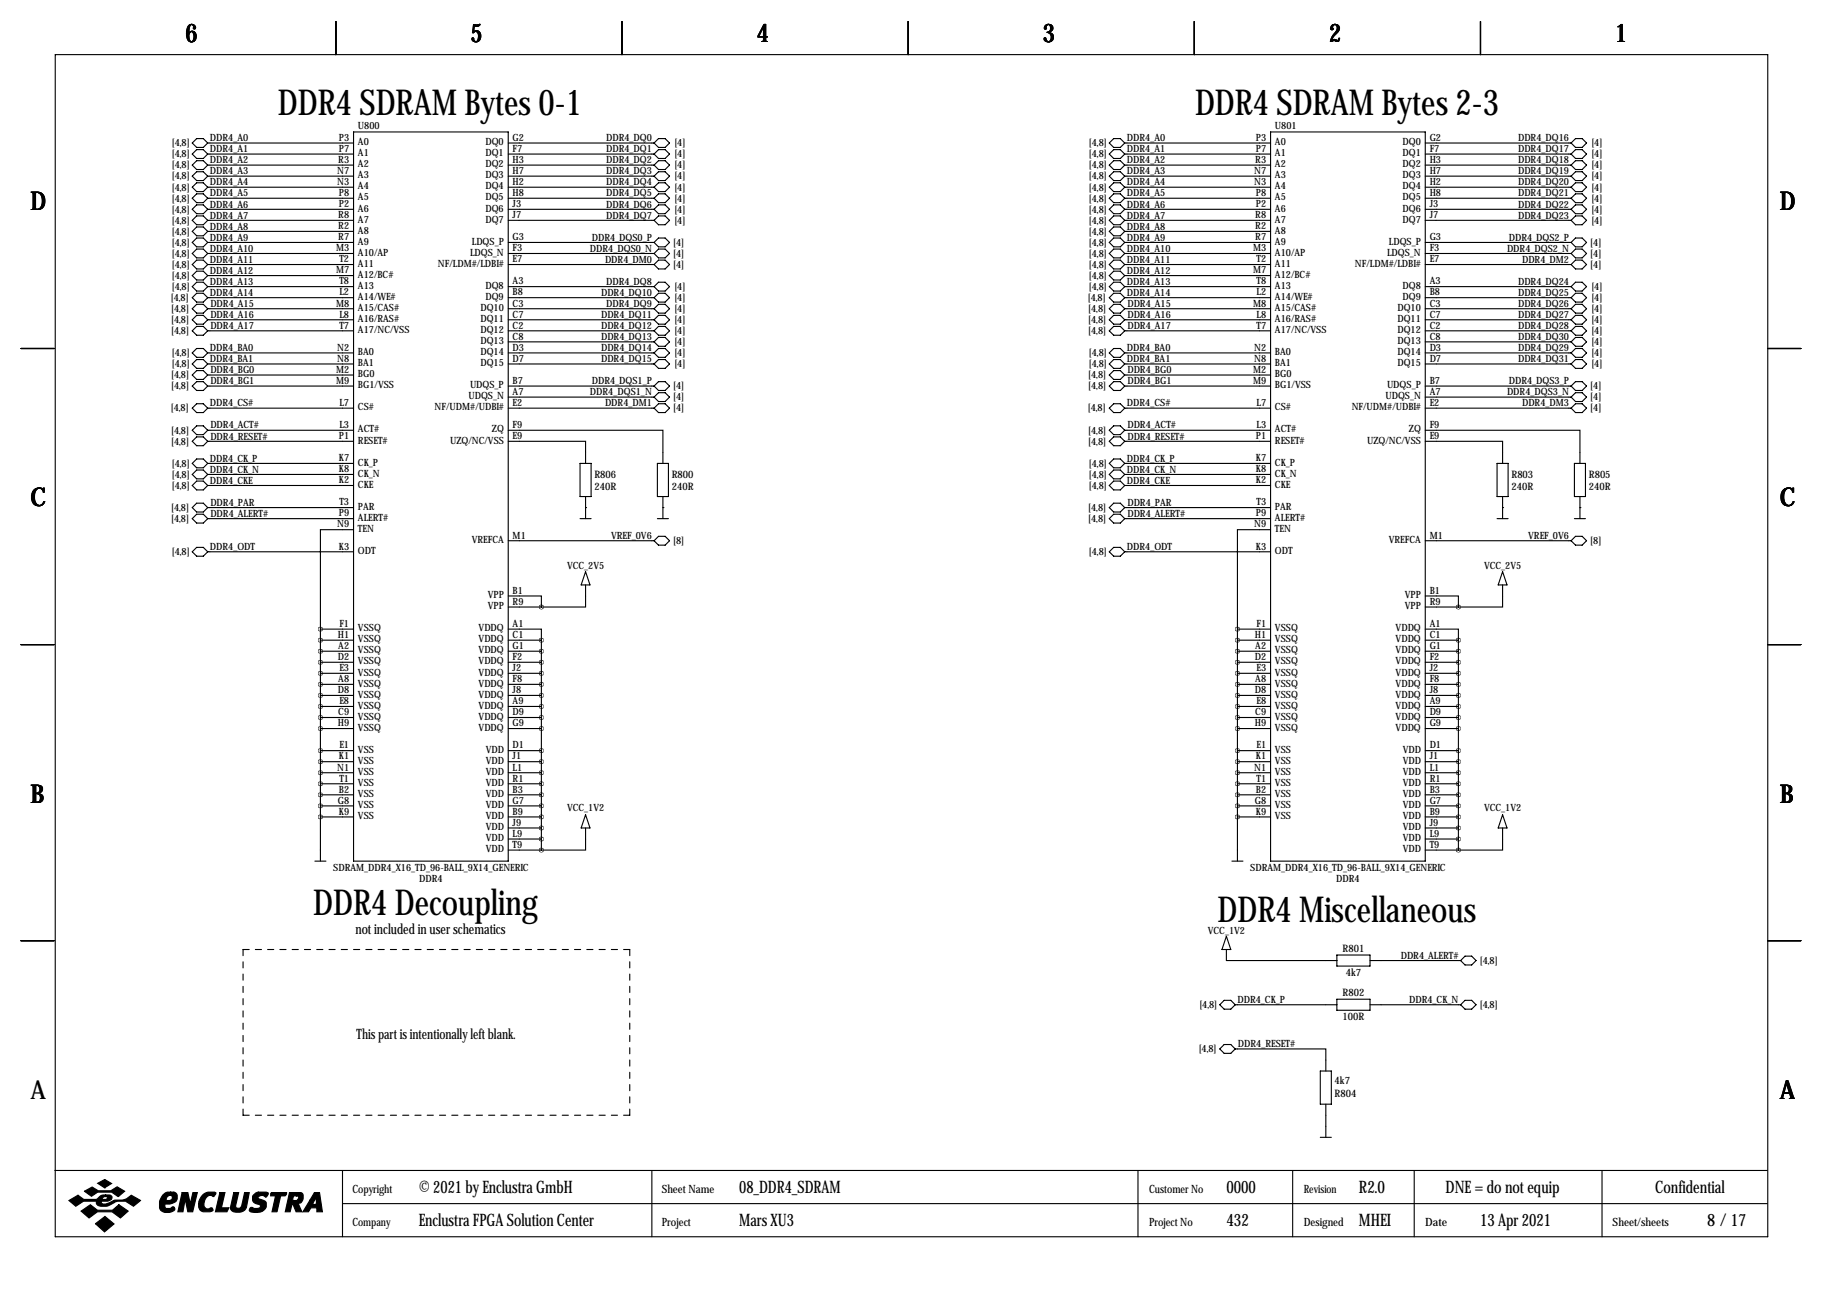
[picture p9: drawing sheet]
<svg xmlns="http://www.w3.org/2000/svg" width="419mm" height="297mm" viewBox="0 0 419 297" stroke-linecap="round" stroke-linejoin="round" font-family="sans-serif">
<g fill="none" stroke="#000" stroke-width=".25">
<path d="M12.7 12.6h393.7v271.7h-393.7zM77.2 4.9v7.7M143 4.9v7.7M208.8 4.9v7.7M274.6 4.9v7.7M340.4 4.9v7.7M44.2 32.9l1-1h1.5l1.1 1-1.1 1h-1.5zM44.2 35.4l1-1h1.5l1.1 1-1.1 1h-1.5zM44.2 38l1-1.1h1.5l1.1 1.1-1.1 1h-1.5zM47.8 32.9h33.5M47.8 35.4h33.5M47.8 38h33.5"/>
<path d="M81.3 30.3h35.5v167.7h-35.5zM116.8 32.9h33.6M116.8 35.4h33.6M116.8 38h33.6M150.4 32.9l1-1h1.5l1 1-1 1h-1.5zM150.4 35.4l1-1h1.5l1 1-1 1h-1.5zM150.4 38l1-1.1h1.5l1 1.1-1 1h-1.5zM255 32.9l1-1h1.6l1 1-1 1h-1.6zM255 35.4l1-1h1.6l1 1-1 1h-1.6zM255 38l1-1.1h1.6l1 1.1-1 1h-1.6zM258.6 32.9h33.5M258.6 35.4h33.5"/>
<path d="M258.6 38h33.5M292.1 30.3h35.6v167.7h-35.6zM327.7 32.9h33.5M327.7 35.4h33.5M327.7 38h33.5M362.2 31.9h1.5l1 1-1 1h-1.5l-1-1zM362.2 34.4h1.5l1 1-1 1h-1.5l-1-1zM362.2 36.9h1.5l1 1.1-1 1h-1.5l-1-1zM362.2 39.5h1.5l1 1-1 1h-1.5l-1-1zM44.2 40.5l1-1h1.5l1.1 1-1.1 1h-1.5zM44.2 43l1-1h1.5l1.1 1-1.1 1.1h-1.5zM44.2 45.6l1-1h1.5l1.1 1-1.1 1h-1.5z"/>
<path d="M44.2 48.1l1-1h1.5l1.1 1-1.1 1h-1.5zM44.2 50.7l1-1.1h1.5l1.1 1.1-1.1 1h-1.5zM44.2 53.2l1-1h1.5l1.1 1-1.1 1h-1.5zM44.2 55.7l1-1h1.5l1.1 1-1.1 1.1h-1.5zM44.2 58.3l1-1h1.5l1.1 1-1.1 1h-1.5zM47.8 40.5h33.5M47.8 43h33.5M47.8 45.6h33.5M47.8 48.1h33.5M47.8 50.7h33.5M47.8 53.2h33.5M47.8 55.7h33.5"/>
<path d="M47.8 58.3h33.5M116.8 40.5h33.6M116.8 43h33.6M116.8 45.6h33.6M116.8 48.1h33.6M116.8 50.7h33.6M116.8 55.7h33.6M116.8 58.3h33.6M150.4 40.5l1-1h1.5l1 1-1 1h-1.5zM150.4 43l1-1h1.5l1 1-1 1.1h-1.5zM150.4 45.6l1-1h1.5l1 1-1 1h-1.5zM150.4 48.1l1-1h1.5l1 1-1 1h-1.5z"/>
<path d="M150.4 50.7l1-1.1h1.5l1 1.1-1 1h-1.5zM150.4 55.7l1-1h1.5l1 1-1 1.1h-1.5zM150.4 58.3l1-1h1.5l1 1-1 1h-1.5zM255 40.5l1-1h1.6l1 1-1 1h-1.6zM255 43l1-1h1.6l1 1-1 1.1h-1.6zM255 45.6l1-1h1.6l1 1-1 1h-1.6zM255 48.1l1-1h1.6l1 1-1 1h-1.6zM255 50.7l1-1.1h1.6l1 1.1-1 1h-1.6zM255 53.2l1-1h1.6l1 1-1 1h-1.6zM255 55.7l1-1h1.6l1 1-1 1.1h-1.6zM255 58.3l1-1h1.6l1 1-1 1h-1.6zM258.6 40.5h33.5"/>
<path d="M258.6 43h33.5M258.6 45.6h33.5M258.6 48.1h33.5M258.6 50.7h33.5M258.6 53.2h33.5M258.6 55.7h33.5M258.6 58.3h33.5M327.7 40.5h33.5M327.7 43h33.5M327.7 45.6h33.5M327.7 48.1h33.5M327.7 50.7h33.5"/>
<path d="M327.7 55.7h33.5M327.7 58.3h33.5M362.2 42h1.5l1 1-1 1.1h-1.5l-1-1.1zM362.2 44.6h1.5l1 1-1 1h-1.5l-1-1zM362.2 47.1h1.5l1 1-1 1h-1.5l-1-1zM362.2 49.6h1.5l1 1.1-1 1h-1.5l-1-1zM362.2 54.7h1.5l1 1-1 1.1h-1.5l-1-1.1zM362.2 57.3h1.5l1 1-1 1h-1.5l-1-1zM362.2 59.8h1.5l1 1-1 1h-1.5l-1-1zM44.2 60.8l1-1h1.5l1.1 1-1.1 1h-1.5zM44.2 63.4l1-1.1h1.5l1.1 1.1-1.1 1h-1.5zM44.2 65.9l1-1h1.5l1.1 1-1.1 1h-1.5z"/>
<path d="M44.2 71l1-1h1.5l1.1 1-1.1 1h-1.5zM44.2 73.5l1-1h1.5l1.1 1-1.1 1h-1.5zM44.2 76.1l1-1.1h1.5l1.1 1.1-1.1 1h-1.5zM45.2 67.4h1.5l1.1 1-1.1 1.1h-1.5l-1-1.1zM47.8 60.8h33.5M47.8 63.4h33.5M47.8 65.9h33.5M47.8 68.4h33.5M47.8 71h33.5M47.8 73.5h33.5M47.8 76.1h33.5M116.8 60.8h33.6"/>
<path d="M116.8 65.9h33.6M116.8 68.4h33.6M116.8 71h33.6M116.8 73.5h33.6M116.8 76.1h33.6M116.8 78.6h33.6M150.4 60.8l1-1h1.5l1 1-1 1h-1.5zM150.4 65.9l1-1h1.5l1 1-1 1h-1.5zM150.4 71l1-1h1.5l1 1-1 1h-1.5zM151.4 67.4h1.5l1 1-1 1.1h-1.5l-1-1.1zM151.4 77.6h1.5l1 1-1 1h-1.5l-1-1zM151.4 72.5h1.5l1 1-1 1h-1.5l-1-1z"/>
<path d="M151.4 75h1.5l1 1.1-1 1h-1.5l-1-1zM255 60.8l1-1h1.6l1 1-1 1h-1.6zM255 63.4l1-1.1h1.6l1 1.1-1 1h-1.6zM255 65.9l1-1h1.6l1 1-1 1h-1.6zM255 68.4l1-1h1.6l1 1-1 1.1h-1.6zM255 71l1-1h1.6l1 1-1 1h-1.6zM255 73.5l1-1h1.6l1 1-1 1h-1.6zM255 76.1l1-1.1h1.6l1 1.1-1 1h-1.6zM258.6 60.8h33.5M258.6 63.4h33.5M258.6 65.9h33.5M258.6 68.4h33.5"/>
<path d="M258.6 71h33.5M258.6 73.5h33.5M258.6 76.1h33.5M327.7 60.8h33.5M327.7 65.9h33.5M327.7 68.4h33.5M327.7 71h33.5M327.7 73.5h33.5M327.7 76.1h33.5M327.7 78.6h33.5M362.2 64.9h1.5l1 1-1 1h-1.5l-1-1zM362.2 67.4h1.5l1 1-1 1.1h-1.5l-1-1.1z"/>
<path d="M362.2 70h1.5l1 1-1 1h-1.5l-1-1zM362.2 77.6h1.5l1 1-1 1h-1.5l-1-1zM362.2 72.5h1.5l1 1-1 1h-1.5l-1-1zM362.2 75h1.5l1 1.1-1 1h-1.5l-1-1zM4.8 80.1h7.6M44.2 81.1l1-1h1.5l1.1 1-1.1 1.1h-1.5zM44.2 83.7l1-1h1.5l1.1 1-1.1 1h-1.5zM44.2 93.8l1-1h1.5l1.1 1-1.1 1.1h-1.5zM44.2 86.2l1-1h1.5l1.1 1-1.1 1h-1.5zM44.2 98.9l1-1h1.5l1.1 1-1.1 1h-1.5zM44.2 88.8l1-1.1h1.5l1.1 1.1-1.1 1h-1.5zM47.8 81.1h33.5"/>
<path d="M47.8 83.7h33.5M47.8 86.2h33.5M47.8 88.8h33.5M47.8 93.8h33.5M47.8 98.9h33.5M116.8 98.9h35.6v7.6M116.8 81.1h33.6M116.8 83.7h33.6M116.8 88.8h33.6M116.8 93.8h33.6M116.8 91.3h33.6M150.4 81.1l1-1h1.5l1 1-1 1.1h-1.5z"/>
<path d="M150.4 83.7l1-1h1.5l1 1-1 1h-1.5zM150.4 93.8l1-1h1.5l1 1-1 1.1h-1.5zM151.4 87.7h1.5l1 1.1-1 1h-1.5l-1-1zM151.4 90.3h1.5l1 1-1 1h-1.5l-1-1zM255 81.1l1-1h1.6l1 1-1 1.1h-1.6zM255 83.7l1-1h1.6l1 1-1 1h-1.6zM255 93.8l1-1h1.6l1 1-1 1.1h-1.6zM255 86.2l1-1h1.6l1 1-1 1h-1.6zM255 98.9l1-1h1.6l1 1-1 1h-1.6zM255 88.8l1-1.1h1.6l1 1.1-1 1h-1.6zM258.6 81.1h33.5M258.6 83.7h33.5"/>
<path d="M258.6 86.2h33.5M258.6 88.8h33.5M258.6 93.8h33.5M258.6 98.9h33.5M327.7 98.9h35.5v7.6M327.7 81.1h33.5M327.7 83.7h33.5M327.7 88.8h33.5M327.7 93.8h33.5M327.7 91.3h33.5M362.2 80.1h1.5l1 1-1 1.1h-1.5l-1-1.1zM362.2 82.7h1.5l1 1-1 1h-1.5l-1-1z"/>
<path d="M362.2 92.8h1.5l1 1-1 1.1h-1.5l-1-1.1zM362.2 87.7h1.5l1 1.1-1 1h-1.5l-1-1zM362.2 90.3h1.5l1 1-1 1h-1.5l-1-1zM406.4 80.1h7.6M44.2 106.5l1-1h1.5l1.1 1-1.1 1.1h-1.5zM44.2 109.1l1-1h1.5l1.1 1-1.1 1h-1.5zM44.2 111.6l1-1h1.5l1.1 1-1.1 1h-1.5zM44.2 101.5l1-1.1h1.5l1.1 1.1-1.1 1h-1.5zM44.2 116.7l1-1h1.5l1.1 1-1.1 1h-1.5zM44.2 119.2l1-1h1.5l1.1 1-1.1 1.1h-1.5zM47.8 101.5h33.5M47.8 106.5h33.5"/>
<path d="M47.8 109.1h33.5M47.8 111.6h33.5M47.8 116.7h33.5M47.8 119.2h33.5M116.8 101.5h17.8v5M133.3 106.5h2.6v7.7h-2.6zM133.3 119.2h2.6M134.6 116.7h.1M134.6 114.2v5M151.1 106.5h2.6v7.7h-2.6zM151.1 119.2h2.6M152.4 116.7h.1"/>
<path d="M152.4 114.2v5M255 106.5l1-1h1.6l1 1-1 1.1h-1.6zM255 109.1l1-1h1.6l1 1-1 1h-1.6zM255 111.6l1-1h1.6l1 1-1 1h-1.6zM255 101.5l1-1.1h1.6l1 1.1-1 1h-1.6zM255 116.7l1-1h1.6l1 1-1 1h-1.6zM255 119.2l1-1h1.6l1 1-1 1.1h-1.6zM258.6 101.5h33.5M258.6 106.5h33.5M258.6 109.1h33.5M258.6 111.6h33.5M258.6 116.7h33.5"/>
<path d="M258.6 119.2h33.5M327.7 101.5h17.7v5M344.2 106.5h2.5v7.7h-2.5zM344.2 119.2h2.5M345.4 116.7h.1M345.4 114.2v5M361.9 106.5h2.6v7.7h-2.6zM361.9 119.2h2.6M363.2 116.7h.1M363.2 114.2v5M44.2 126.9l1-1.1h1.5l1.1 1.1-1.1 1h-1.5zM47.8 126.9h33.5"/>
<path d="M81.3 121.8h-7.6v22.8M116.8 137h7.7v2.6M116.8 124.3h33.6M116.8 139.6h7.7M134.6 134.5v5.1h-10.1M134.6 131.4l1 3.1h-2zM151.4 123.3h1.5l1 1-1 1h-1.5l-1-1zM255 126.9l1-1.1h1.6l1 1.1-1 1h-1.6zM258.6 126.9h33.5M292.1 121.8h-7.6v22.8M327.7 137h7.6v2.6M327.7 124.3h33.5"/>
<path d="M327.7 139.6h7.6M345.4 134.5v5.1h-10.1M345.4 131.4l1.1 3.1h-2.1zM362.2 123.3h1.5l1 1-1 1h-1.5l-1-1zM4.8 148.2h7.6M73.7 144.6h7.6M73.7 147.2h7.6M73.7 149.7h7.6M73.7 152.3h7.6M73.7 154.8h7.6M73.7 157.3h7.6M73.7 159.9h7.6"/>
<path d="M73.7 144.6v53.4M116.8 144.6h7.7v2.6M116.8 147.2h7.7M116.8 149.7h7.7M116.8 152.3h7.7M116.8 154.8h7.7M116.8 157.3h7.7M116.8 159.9h7.7M124.5 147.2v48.2M284.5 144.6h7.6M284.5 147.2h7.6M284.5 149.7h7.6"/>
<path d="M284.5 152.3h7.6M284.5 154.8h7.6M284.5 157.3h7.6M284.5 159.9h7.6M284.5 144.6v53.4M327.7 144.6h7.6v2.6M327.7 147.2h7.6M327.7 149.7h7.6M327.7 152.3h7.6M327.7 154.8h7.6M327.7 157.3h7.6M327.7 159.9h7.6"/>
<path d="M335.3 147.2v48.2M406.4 148.2h7.6M73.7 162.4h7.6M73.7 165h7.6M73.7 167.5h7.6M73.7 172.6h7.6M73.7 175.1h7.6M73.7 177.7h7.6M116.8 162.4h7.7M116.8 165h7.7M116.8 167.5h7.7M116.8 172.6h7.7"/>
<path d="M116.8 175.1h7.7M116.8 177.7h7.7M284.5 162.4h7.6M284.5 165h7.6M284.5 167.5h7.6M284.5 172.6h7.6M284.5 175.1h7.6M284.5 177.7h7.6M327.7 162.4h7.6M327.7 165h7.6M327.7 167.5h7.6M327.7 172.6h7.6"/>
<path d="M327.7 175.1h7.6M327.7 177.7h7.6M72.4 198h2.5M73.7 180.2h7.6M73.7 182.7h7.6M73.7 185.3h7.6M73.7 187.8h7.6M116.8 180.2h7.7M116.8 182.7h7.7M116.8 185.3h7.7M116.8 187.8h7.7M116.8 190.4h7.7"/>
<path d="M116.8 192.9h7.7M116.8 195.4h7.7M134.6 190.4v5h-10.1M134.6 187.3l1 3.1h-2zM283.2 198h2.6M284.5 180.2h7.6M284.5 182.7h7.6M284.5 185.3h7.6M284.5 187.8h7.6M327.7 180.2h7.6M327.7 182.7h7.6M327.7 185.3h7.6"/>
<path d="M327.7 187.8h7.6M327.7 190.4h7.6M327.7 192.9h7.6M327.7 195.4h7.6M345.4 190.4v5h-10.1M345.4 187.3l1.1 3.1h-2.1zM4.8 216.3h7.6M281.9 218.3v2.5h25.4M281.9 215.3l1.1 3h-2.1zM307.3 219.6h7.7v2.5h-7.7zM336.8 219.8h1.5l1 1-1 1.1h-1.5l-1-1.1zM406.4 216.3h7.6"/>
<path d="M280.4 231l1-1h1.6l1 1-1 1h-1.6zM284 231h23.3M307.3 229.7h7.7v2.6h-7.7zM315 220.8h20.8M315 231h20.8M336.8 230h1.5l1 1-1 1h-1.5l-1-1zM280.4 241.2l1-1.1h1.6l1 1.1-1 1h-1.6zM284 241.2h20.8v5M303.5 246.2h2.6v7.7h-2.6zM304.8 253.9v7.6M12.6 269.1h393.7M78.7 269.1v15.2"/>
<path d="M78.7 276.7h327.6M149.9 269.1v15.2M261.6 269.1v15.2M297.2 269.1v15.2M303.5 261.5h2.6M325.1 269.1v15.2M368.3 269.1v15.2"/>
</g>
<g fill="#000" stroke="#000" stroke-width=".25">
<path d="M15.8 276l2.1-1.2 1.4 1h2.8l.3-.2a1.77 1.77 0 0 1 1.9-.9v.4l-.6 .2-.2 .5h.9l.3-.6-.4-.1v-.4h.9a.59 .59 0 0 1 .6 .7l-.2 .4-.8 .4h-1.4l-.1 .1 .1 .4a3.2 3.2 0 0 0 2.7-.7l.3-.1a4 4 0 0 0 3.8-1.1l2.1 1.2-1.6 1.3a4 4 0 0 0-5.5-.2 2.66 2.66 0 0 1-2.9-.2l-.1-.7h-3l-1.8 1.1zM19.4 273.9l1.8-1 1.4 .9h2.9l1.4-.9 1.8 1-1.5 1.2-1.5-1h-3.2l-1.5 .9zM22.5 272l1.6-.8 1.6 .9-1.6 1zM18.6 278.4l2.2-1.4 1.6 1.2h3.5l1.4-1.2 2.2 1.4-1.8 1.6-1.9-1.4h-3.4l-1.9 1.4zM37.4 274.7a1.75 1.75 0 0 1 1.8-.6v.7a.82 .82 0 0 0-.8 1.2h.6a.6 .6 0 0 0 .6-.5 .6 .6 0 0 0-.4-.7v-.7h.8l.5 .3a1.61 1.61 0 0 1 0 1.7 1.61 1.61 0 0 1-1.5 .7h-1v.9l.2 .1h.9l.7-.4 .4 .4a1.06 1.06 0 0 1-1.3 1 1.82 1.82 0 0 1-2.2-1.1 3.5 3.5 0 0 1 .7-3zM41.9 274.2h1.3l.5 2.6 .6-2.6h1.1l-1.1 4.4h-1.1l-.6-2.9-.5 2.9h-1.2zM46.7 274.6a2.78 2.78 0 0 1 2.9-.4l-.4 .9a1.32 1.32 0 0 0-2.1 .8l-.2 .8a.98 .98 0 0 0 1.1 1.2 .55 .55 0 0 1 .6-.2 .55 .55 0 0 1 .4 .6l-.7 .3-1.8-.1a1.79 1.79 0 0 1-.8-2.3zM50.5 274.2h1.2l-.8 3.5h1.7l-.4 .9h-2.7zM53.7 274.2h1.2l-.7 3.1a.73 .73 0 0 0 .7 .5 .73 .73 0 0 0 .7-.6l.6-3h1.1l-.7 3.4a2.28 2.28 0 0 1-3.6 .4v-.4zM58.3 274.7l.8-.6h2.1l.5 .2v.2l-.6 .7a.96 .96 0 0 0-1-.4 .96 .96 0 0 0-.8 .6l1.7 .8a1.71 1.71 0 0 1-.1 1.8 1.71 1.71 0 0 1-1.7 .8l-1.4-.2a.51 .51 0 0 1-.4-.7 .51 .51 0 0 1 .8-.2l1 .1a.52 .52 0 0 0 .6-.2 .52 .52 0 0 0-.2-.7 1.39 1.39 0 0 1-1.4-.6 1.39 1.39 0 0 1 .1-1.6zM62.2 274.4l.2-.2h3.5l-.1 .4-.3 .3h-1l-.8 3.7h-1.2l.8-3.7h-1.1zM66.5 274.2h1.7v.7h-.7l-.2 1.1h.9l.3-.3a.44 .44 0 0 0 .1-.5 .44 .44 0 0 0-.4-.3v-.7h1l.3 .2 .2 .3v.9a1.03 1.03 0 0 1-1.2 1l.9 2h-1.3l-.8-1.8h-.1l-.5 1.8h-1.1z"/>
<path d="M72.3 274.2h1.2l.6 4.4h-1.3v-.9h-1.3l-.6 .9h-1.3l1.7-2.7h1l-.4 .8 .2 .2h.4l.2-.2v-1.5l-.4 .7h-1zM21.9 281.3l2.2-1.6 2.1 1.7-2.2 1.8z"/>
</g>
<path d="M55.9 218.3v38.1M144.8 218.3h-88.9M55.9 256.4h88.9M144.8 256.4v-38.1" fill="none" stroke="#000" stroke-width=".25" stroke-dasharray="1.4 1.4"/>
<path d="M73.6 182.7a.05 .05 0 0 0 .1 0 .05 .05 0 0 0-.1 0zM73.6 175.1a.05 .05 0 0 0 .1 0 .05 .05 0 0 0-.1 0zM73.6 172.6a.05 .05 0 0 0 .1 0 .05 .05 0 0 0-.1 0zM73.6 165a.05 .05 0 0 0 .1 0 .05 .05 0 0 0-.1 0zM124.4 147.2a.05 .05 0 0 0 .1 0 .05 .05 0 0 0-.1 0zM124.4 149.7a.05 .05 0 0 0 .1 0 .05 .05 0 0 0-.1 0zM124.4 152.3a.05 .05 0 0 0 .1 0 .05 .05 0 0 0-.1 0zM124.4 167.5a.05 .05 0 0 0 .1 0 .05 .05 0 0 0-.1 0zM124.4 172.6a.05 .05 0 0 0 .1 0 .05 .05 0 0 0-.1 0zM124.4 175.1a.05 .05 0 0 0 .1 0 .05 .05 0 0 0-.1 0zM124.4 177.7a.05 .05 0 0 0 .1 0 .05 .05 0 0 0-.1 0zM73.6 180.2a.05 .05 0 0 0 .1 0 .05 .05 0 0 0-.1 0zM73.6 177.7a.05 .05 0 0 0 .1 0 .05 .05 0 0 0-.1 0zM73.6 167.5a.05 .05 0 0 0 .1 0 .05 .05 0 0 0-.1 0zM124.4 165a.05 .05 0 0 0 .1 0 .05 .05 0 0 0-.1 0zM124.4 162.4a.05 .05 0 0 0 .1 0 .05 .05 0 0 0-.1 0zM124.4 154.8a.05 .05 0 0 0 .1 0 .05 .05 0 0 0-.1 0zM124.4 157.3a.05 .05 0 0 0 .1 0 .05 .05 0 0 0-.1 0zM73.6 162.4a.05 .05 0 0 0 .1 0 .05 .05 0 0 0-.1 0zM73.6 152.3a.05 .05 0 0 0 .1 0 .05 .05 0 0 0-.1 0zM73.6 149.7a.05 .05 0 0 0 .1 0 .05 .05 0 0 0-.1 0zM73.6 147.2a.05 .05 0 0 0 .1 0 .05 .05 0 0 0-.1 0zM73.6 144.6a.05 .05 0 0 0 .1 0 .05 .05 0 0 0-.1 0zM73.6 185.3a.05 .05 0 0 0 .1 0 .05 .05 0 0 0-.1 0zM73.6 187.8a.05 .05 0 0 0 .1 0 .05 .05 0 0 0-.1 0zM124.4 180.2a.05 .05 0 0 0 .1 0 .05 .05 0 0 0-.1 0zM124.4 182.7a.05 .05 0 0 0 .1 0 .05 .05 0 0 0-.1 0zM124.4 185.3a.05 .05 0 0 0 .1 0 .05 .05 0 0 0-.1 0zM124.4 187.8a.05 .05 0 0 0 .1 0 .05 .05 0 0 0-.1 0zM124.4 190.4a.05 .05 0 0 0 .1 0 .05 .05 0 0 0-.1 0zM124.4 192.9a.05 .05 0 0 0 .1 0 .05 .05 0 0 0-.1 0zM124.4 195.4a.05 .05 0 0 0 .1 0 .05 .05 0 0 0-.1 0zM73.6 154.8a.05 .05 0 0 0 .1 0 .05 .05 0 0 0-.1 0zM73.6 157.3a.05 .05 0 0 0 .1 0 .05 .05 0 0 0-.1 0zM73.6 159.9a.05 .05 0 0 0 .1 0 .05 .05 0 0 0-.1 0zM124.4 159.9a.05 .05 0 0 0 .1 0 .05 .05 0 0 0-.1 0zM335.2 147.2a.05 .05 0 0 0 .1 0 .05 .05 0 0 0-.1 0zM335.2 149.7a.05 .05 0 0 0 .1 0 .05 .05 0 0 0-.1 0zM335.2 152.3a.05 .05 0 0 0 .1 0 .05 .05 0 0 0-.1 0zM335.2 167.5a.05 .05 0 0 0 .1 0 .05 .05 0 0 0-.1 0zM335.2 172.6a.05 .05 0 0 0 .1 0 .05 .05 0 0 0-.1 0zM335.2 175.1a.05 .05 0 0 0 .1 0 .05 .05 0 0 0-.1 0zM335.2 177.7a.05 .05 0 0 0 .1 0 .05 .05 0 0 0-.1 0zM335.2 165a.05 .05 0 0 0 .1 0 .05 .05 0 0 0-.1 0zM335.2 162.4a.05 .05 0 0 0 .1 0 .05 .05 0 0 0-.1 0zM335.2 154.8a.05 .05 0 0 0 .1 0 .05 .05 0 0 0-.1 0zM335.2 157.3a.05 .05 0 0 0 .1 0 .05 .05 0 0 0-.1 0zM335.2 180.2a.05 .05 0 0 0 .1 0 .05 .05 0 0 0-.1 0zM335.2 182.7a.05 .05 0 0 0 .1 0 .05 .05 0 0 0-.1 0zM335.2 185.3a.05 .05 0 0 0 .1 0 .05 .05 0 0 0-.1 0zM335.2 187.8a.05 .05 0 0 0 .1 0 .05 .05 0 0 0-.1 0zM335.2 190.4a.05 .05 0 0 0 .1 0 .05 .05 0 0 0-.1 0zM335.2 192.9a.05 .05 0 0 0 .1 0 .05 .05 0 0 0-.1 0zM335.2 195.4a.05 .05 0 0 0 .1 0 .05 .05 0 0 0-.1 0zM335.2 159.9a.05 .05 0 0 0 .1 0 .05 .05 0 0 0-.1 0zM284.4 182.7a.05 .05 0 0 0 .1 0 .05 .05 0 0 0-.1 0zM284.4 175.1a.05 .05 0 0 0 .1 0 .05 .05 0 0 0-.1 0zM284.4 172.6a.05 .05 0 0 0 .1 0 .05 .05 0 0 0-.1 0zM284.4 165a.05 .05 0 0 0 .1 0 .05 .05 0 0 0-.1 0zM284.4 180.2a.05 .05 0 0 0 .1 0 .05 .05 0 0 0-.1 0zM284.4 177.7a.05 .05 0 0 0 .1 0 .05 .05 0 0 0-.1 0zM284.4 167.5a.05 .05 0 0 0 .1 0 .05 .05 0 0 0-.1 0zM284.4 162.4a.05 .05 0 0 0 .1 0 .05 .05 0 0 0-.1 0zM284.4 152.3a.05 .05 0 0 0 .1 0 .05 .05 0 0 0-.1 0zM284.4 149.7a.05 .05 0 0 0 .1 0 .05 .05 0 0 0-.1 0zM284.4 147.2a.05 .05 0 0 0 .1 0 .05 .05 0 0 0-.1 0zM284.4 144.6a.05 .05 0 0 0 .1 0 .05 .05 0 0 0-.1 0zM284.4 185.3a.05 .05 0 0 0 .1 0 .05 .05 0 0 0-.1 0zM284.4 187.8a.05 .05 0 0 0 .1 0 .05 .05 0 0 0-.1 0zM284.4 154.8a.05 .05 0 0 0 .1 0 .05 .05 0 0 0-.1 0zM284.4 157.3a.05 .05 0 0 0 .1 0 .05 .05 0 0 0-.1 0zM284.4 159.9a.05 .05 0 0 0 .1 0 .05 .05 0 0 0-.1 0zM124.4 139.6a.05 .05 0 0 0 .1 0 .05 .05 0 0 0-.1 0zM335.2 139.6a.05 .05 0 0 0 .1 0 .05 .05 0 0 0-.1 0z" fill="#000" stroke="#000" stroke-width="1"/>
<g font-size="8.2">
<text x="63.9" y="26.5">DDR4 SDRAM Bytes 0-1</text>
<text x="274.7" y="26.5">DDR4 SDRAM Bytes 2-3</text>
<text x="72" y="210.4">DDR4 Decoupling</text>
<text x="279.9" y="211.9">DDR4 Miscellaneous</text>
</g>
<g font-size="5.9">
<text x="42.7" y="9.8">6</text>
<text x="108.2" y="9.8">5</text>
<text x="174" y="9.8">4</text>
<text x="239.8" y="9.8">3</text>
<text x="305.6" y="9.8">2</text>
<text x="371.3" y="9.8">1</text>
<text x="7" y="48.4">D</text>
<text x="409.2" y="48.4">D</text>
<text x="7" y="116.4">C</text>
<text x="409.2" y="116.4">C</text>
<text x="7" y="184.5">B</text>
<text x="409.2" y="184.5">B</text>
<text x="7" y="252.6">A</text>
<text x="409.2" y="252.6">A</text>
</g>
<g font-size="4">
<text x="96.3" y="274.2">© 2021 by Enclustra GmbH</text>
<text x="169.9" y="274.2">08_DDR4_SDRAM</text>
<text x="281.9" y="274.2">0000</text>
<text x="312.4" y="274.2">R2.0</text>
<text x="332.3" y="274.2">DNE = do not equip</text>
<text x="380.5" y="274.2">Confidential</text>
<text x="96.3" y="281.8">Enclustra FPGA Solution Center</text>
<text x="169.9" y="281.8">Mars XU3</text>
<text x="281.9" y="281.8">432</text>
<text x="312.4" y="281.8">MHEI</text>
<text x="340.3" y="281.8">13 Apr 2021</text>
<text x="392.5" y="281.8">8/17</text>
</g>
<g font-size="3.3">
<text x="81.7" y="214.7">not included in user schematics</text>
<text x="82" y="238.9">This part is intentionally left blank.</text>
</g>
<g font-size="2.6">
<text x="81" y="274.2">Copyright</text>
<text x="152.1" y="274.2">Sheet Name</text>
<text x="264.2" y="274.2">Customer No</text>
<text x="299.7" y="274.2">Revision</text>
<text x="81" y="281.8">Company</text>
<text x="152.1" y="281.8">Project</text>
<text x="264.2" y="281.8">Project No</text>
<text x="299.7" y="281.8">Designed</text>
<text x="327.7" y="281.8">Date</text>
<text x="370.7" y="281.8">Sheet/sheets</text>
</g>
<g font-size="2.4">
<text x="136.7" y="109.8">R806</text>
<text x="136.7" y="112.7">240R</text>
<text x="154.4" y="109.8">R800</text>
<text x="154.4" y="112.7">240R</text>
<text x="347.5" y="109.8">R803</text>
<text x="347.5" y="112.7">240R</text>
<text x="365.3" y="109.8">R805</text>
<text x="365.3" y="112.7">240R</text>
<text x="308.7" y="218.8">R801</text>
<text x="309.4" y="224.5">4k7</text>
<text x="308.7" y="229">R802</text>
<text x="308.7" y="234.6">100R</text>
<text x="306.8" y="249.3">4k7</text>
<text x="306.8" y="252.1">R804</text>
</g>
<g font-size="2.3">
<text x="82.3" y="29.6">U800</text>
<text x="293.1" y="29.6">U801</text>
<text x="39.5" y="33.6">[4,8]</text>
<text x="48.3" y="32.5">DDR4_A0</text>
<text x="48.3" y="35">DDR4_A1</text>
<text x="77.9" y="32.4">P3</text>
<text x="77.9" y="34.9">P7</text>
<text x="82.3" y="33.4">A0</text>
<text x="82.3" y="35.9">A1</text>
<text x="111.6" y="33.4">DQ0</text>
<text x="111.6" y="35.9">DQ1</text>
<text x="117.9" y="32.4">G2</text>
<text x="117.9" y="34.9">F7</text>
<text x="139.3" y="32.5">DDR4_DQ0</text>
<text x="139.3" y="35">DDR4_DQ1</text>
<text x="155" y="33.6">[4]</text>
<text x="250.3" y="33.6">[4,8]</text>
<text x="259.1" y="32.5">DDR4_A0</text>
<text x="259.1" y="35">DDR4_A1</text>
<text x="288.7" y="32.4">P3</text>
<text x="288.7" y="34.9">P7</text>
<text x="293.1" y="33.4">A0</text>
<text x="293.1" y="35.9">A1</text>
<text x="322.4" y="33.4">DQ0</text>
<text x="322.4" y="35.9">DQ1</text>
<text x="328.7" y="32.4">G2</text>
<text x="328.7" y="34.9">F7</text>
<text x="349" y="35">DDR4_DQ17</text>
<text x="349" y="32.5">DDR4_DQ16</text>
<text x="365.9" y="33.6">[4]</text>
<text x="39.5" y="36.2">[4,8]</text>
<text x="39.5" y="38.7">[4,8]</text>
<text x="39.5" y="41.3">[4,8]</text>
<text x="48.3" y="37.6">DDR4_A2</text>
<text x="48.3" y="40.1">DDR4_A3</text>
<text x="77.5" y="40">N7</text>
<text x="77.8" y="37.5">R3</text>
<text x="82.3" y="38.5">A2</text>
<text x="82.3" y="41">A3</text>
<text x="111.6" y="38.5">DQ2</text>
<text x="111.6" y="41">DQ3</text>
<text x="117.9" y="37.5">H3</text>
<text x="117.9" y="40">H7</text>
<text x="139.3" y="37.6">DDR4_DQ2</text>
<text x="139.3" y="40.1">DDR4_DQ3</text>
<text x="155" y="38.7">[4]</text>
<text x="155" y="41.3">[4]</text>
<text x="155" y="36.2">[4]</text>
<text x="250.3" y="36.2">[4,8]</text>
<text x="250.3" y="38.7">[4,8]</text>
<text x="250.3" y="41.3">[4,8]</text>
<text x="259.1" y="37.6">DDR4_A2</text>
<text x="259.1" y="40.1">DDR4_A3</text>
<text x="288.3" y="40">N7</text>
<text x="288.6" y="37.5">R3</text>
<text x="293.1" y="38.5">A2</text>
<text x="293.1" y="41">A3</text>
<text x="322.4" y="38.5">DQ2</text>
<text x="322.4" y="41">DQ3</text>
<text x="328.7" y="37.5">H3</text>
<text x="328.7" y="40">H7</text>
<text x="349" y="37.6">DDR4_DQ18</text>
<text x="349" y="40.1">DDR4_DQ19</text>
<text x="365.9" y="36.2">[4]</text>
<text x="365.9" y="38.7">[4]</text>
<text x="365.9" y="41.3">[4]</text>
<text x="39.5" y="43.8">[4,8]</text>
<text x="39.5" y="46.3">[4,8]</text>
<text x="48.3" y="42.6">DDR4_A4</text>
<text x="48.3" y="45.2">DDR4_A5</text>
<text x="48.3" y="47.7">DDR4_A6</text>
<text x="77.5" y="42.5">N3</text>
<text x="77.9" y="45.1">P8</text>
<text x="77.9" y="47.6">P2</text>
<text x="82.3" y="43.6">A4</text>
<text x="82.3" y="46.1">A5</text>
<text x="111.6" y="43.6">DQ4</text>
<text x="111.6" y="46.1">DQ5</text>
<text x="117.9" y="42.5">H2</text>
<text x="117.9" y="45.1">H8</text>
<text x="117.9" y="47.6">J3</text>
<text x="139.3" y="42.6">DDR4_DQ4</text>
<text x="139.3" y="45.2">DDR4_DQ5</text>
<text x="139.3" y="47.7">DDR4_DQ6</text>
<text x="155" y="43.8">[4]</text>
<text x="155" y="46.3">[4]</text>
<text x="250.3" y="43.8">[4,8]</text>
<text x="250.3" y="46.3">[4,8]</text>
<text x="259.1" y="42.6">DDR4_A4</text>
<text x="259.1" y="45.2">DDR4_A5</text>
<text x="259.1" y="47.7">DDR4_A6</text>
<text x="288.3" y="42.5">N3</text>
<text x="288.7" y="45.1">P8</text>
<text x="288.7" y="47.6">P2</text>
<text x="293.1" y="43.6">A4</text>
<text x="293.1" y="46.1">A5</text>
<text x="322.4" y="43.6">DQ4</text>
<text x="322.4" y="46.1">DQ5</text>
<text x="328.7" y="42.5">H2</text>
<text x="328.7" y="45.1">H8</text>
<text x="328.7" y="47.6">J3</text>
<text x="349" y="42.6">DDR4_DQ20</text>
<text x="349" y="45.2">DDR4_DQ21</text>
<text x="349" y="47.7">DDR4_DQ22</text>
<text x="365.9" y="43.8">[4]</text>
<text x="365.9" y="46.3">[4]</text>
<text x="39.5" y="48.9">[4,8]</text>
<text x="39.5" y="51.4">[4,8]</text>
<text x="39.5" y="54">[4,8]</text>
<text x="48.3" y="50.3">DDR4_A7</text>
<text x="48.3" y="52.8">DDR4_A8</text>
<text x="77.8" y="50.2">R8</text>
<text x="77.8" y="52.7">R2</text>
<text x="82.3" y="48.6">A6</text>
<text x="82.3" y="51.2">A7</text>
<text x="82.3" y="53.7">A8</text>
<text x="111.6" y="48.6">DQ6</text>
<text x="111.6" y="51.2">DQ7</text>
<text x="117.9" y="50.2">J7</text>
<text x="139.3" y="50.3">DDR4_DQ7</text>
<text x="155" y="51.4">[4]</text>
<text x="155" y="48.9">[4]</text>
<text x="250.3" y="48.9">[4,8]</text>
<text x="250.3" y="51.4">[4,8]</text>
<text x="250.3" y="54">[4,8]</text>
<text x="259.1" y="50.3">DDR4_A7</text>
<text x="259.1" y="52.8">DDR4_A8</text>
<text x="288.6" y="50.2">R8</text>
<text x="288.6" y="52.7">R2</text>
<text x="293.1" y="48.6">A6</text>
<text x="293.1" y="51.2">A7</text>
<text x="293.1" y="53.7">A8</text>
<text x="322.4" y="48.6">DQ6</text>
<text x="322.4" y="51.2">DQ7</text>
<text x="328.7" y="50.2">J7</text>
<text x="349" y="50.3">DDR4_DQ23</text>
<text x="365.9" y="48.9">[4]</text>
<text x="365.9" y="51.4">[4]</text>
<text x="39.5" y="56.5">[4,8]</text>
<text x="39.5" y="59">[4,8]</text>
<text x="48.3" y="55.3">DDR4_A9</text>
<text x="48.3" y="57.9">DDR4_A10</text>
<text x="77.3" y="57.8">M3</text>
<text x="77.8" y="55.2">R7</text>
<text x="82.3" y="56.3">A9</text>
<text x="82.3" y="58.8">A10/AP</text>
<text x="108.1" y="58.8">LDQS_N</text>
<text x="108.5" y="56.3">LDQS_P</text>
<text x="117.9" y="55.2">G3</text>
<text x="117.9" y="57.8">F3</text>
<text x="135.6" y="57.9">DDR4_DQS0_N</text>
<text x="136" y="55.3">DDR4_DQS0_P</text>
<text x="154.8" y="56.5">[4]</text>
<text x="154.8" y="59">[4]</text>
<text x="250.3" y="56.5">[4,8]</text>
<text x="250.3" y="59">[4,8]</text>
<text x="259.1" y="55.3">DDR4_A9</text>
<text x="259.1" y="57.9">DDR4_A10</text>
<text x="288.1" y="57.8">M3</text>
<text x="288.6" y="55.2">R7</text>
<text x="293.1" y="56.3">A9</text>
<text x="293.1" y="58.8">A10/AP</text>
<text x="318.9" y="58.8">LDQS_N</text>
<text x="319.3" y="56.3">LDQS_P</text>
<text x="328.7" y="55.2">G3</text>
<text x="328.7" y="57.8">F3</text>
<text x="346.5" y="57.9">DDR4_DQS2_N</text>
<text x="346.9" y="55.3">DDR4_DQS2_P</text>
<text x="365.6" y="56.5">[4]</text>
<text x="365.6" y="59">[4]</text>
<text x="39.5" y="61.6">[4,8]</text>
<text x="39.5" y="64.1">[4,8]</text>
<text x="48.3" y="60.4">DDR4_A11</text>
<text x="48.3" y="63">DDR4_A12</text>
<text x="48.3" y="65.5">DDR4_A13</text>
<text x="77.3" y="62.9">M7</text>
<text x="78" y="60.3">T2</text>
<text x="78" y="65.4">T8</text>
<text x="82.3" y="61.3">A11</text>
<text x="82.3" y="63.9">A12/BC#</text>
<text x="100.7" y="61.3">NF/LDM#/LDBI#</text>
<text x="117.9" y="60.3">E7</text>
<text x="117.9" y="65.4">A3</text>
<text x="139.1" y="60.4">DDR4_DM0</text>
<text x="139.3" y="65.5">DDR4_DQ8</text>
<text x="154.8" y="61.6">[4]</text>
<text x="250.3" y="61.6">[4,8]</text>
<text x="250.3" y="64.1">[4,8]</text>
<text x="259.1" y="60.4">DDR4_A11</text>
<text x="259.1" y="63">DDR4_A12</text>
<text x="259.1" y="65.5">DDR4_A13</text>
<text x="288.1" y="62.9">M7</text>
<text x="288.8" y="60.3">T2</text>
<text x="288.8" y="65.4">T8</text>
<text x="293.1" y="61.3">A11</text>
<text x="293.1" y="63.9">A12/BC#</text>
<text x="311.5" y="61.3">NF/LDM#/LDBI#</text>
<text x="328.7" y="60.3">E7</text>
<text x="328.7" y="65.4">A3</text>
<text x="349" y="65.5">DDR4_DQ24</text>
<text x="349.9" y="60.4">DDR4_DM2</text>
<text x="365.6" y="61.6">[4]</text>
<text x="39.3" y="69.2">[4,8]</text>
<text x="39.4" y="71.7">[4,8]</text>
<text x="39.5" y="66.7">[4,8]</text>
<text x="48.3" y="68">DDR4_A14</text>
<text x="48.4" y="70.6">DDR4_A15</text>
<text x="77.3" y="70.5">M8</text>
<text x="78" y="67.9">L2</text>
<text x="82.3" y="66.4">A13</text>
<text x="82.3" y="69">A14/WE#</text>
<text x="82.3" y="71.5">A15/CAS#</text>
<text x="110.4" y="71.5">DQ10</text>
<text x="111.6" y="66.4">DQ8</text>
<text x="111.6" y="69">DQ9</text>
<text x="117.9" y="67.9">B8</text>
<text x="117.9" y="70.5">C3</text>
<text x="138.2" y="68">DDR4_DQ10</text>
<text x="139.3" y="70.6">DDR4_DQ9</text>
<text x="155" y="71.7">[4]</text>
<text x="155" y="69.2">[4]</text>
<text x="155" y="66.7">[4]</text>
<text x="250.1" y="69.2">[4,8]</text>
<text x="250.2" y="71.7">[4,8]</text>
<text x="250.3" y="66.7">[4,8]</text>
<text x="259.1" y="68">DDR4_A14</text>
<text x="259.2" y="70.6">DDR4_A15</text>
<text x="288.1" y="70.5">M8</text>
<text x="288.8" y="67.9">L2</text>
<text x="293.1" y="66.4">A13</text>
<text x="293.1" y="69">A14/WE#</text>
<text x="293.1" y="71.5">A15/CAS#</text>
<text x="321.3" y="71.5">DQ10</text>
<text x="322.4" y="66.4">DQ8</text>
<text x="322.4" y="69">DQ9</text>
<text x="328.7" y="67.9">B8</text>
<text x="328.7" y="70.5">C3</text>
<text x="349" y="68">DDR4_DQ25</text>
<text x="349" y="70.6">DDR4_DQ26</text>
<text x="365.9" y="69.2">[4]</text>
<text x="365.9" y="66.7">[4]</text>
<text x="365.9" y="71.7">[4]</text>
<text x="39.4" y="74.3">[4,8]</text>
<text x="39.4" y="76.8">[4,8]</text>
<text x="48.4" y="73.1">DDR4_A16</text>
<text x="48.4" y="75.7">DDR4_A17</text>
<text x="78" y="73">L8</text>
<text x="78" y="75.6">T7</text>
<text x="82.3" y="74">A16/RAS#</text>
<text x="82.3" y="76.6">A17/NC/VSS</text>
<text x="110.4" y="74">DQ11</text>
<text x="110.4" y="76.6">DQ12</text>
<text x="117.9" y="73">C7</text>
<text x="117.9" y="75.6">C2</text>
<text x="138.2" y="73.1">DDR4_DQ11</text>
<text x="138.2" y="75.7">DDR4_DQ12</text>
<text x="155" y="74.3">[4]</text>
<text x="155" y="76.8">[4]</text>
<text x="250.2" y="74.3">[4,8]</text>
<text x="250.2" y="76.8">[4,8]</text>
<text x="259.2" y="73.1">DDR4_A16</text>
<text x="259.2" y="75.7">DDR4_A17</text>
<text x="288.8" y="73">L8</text>
<text x="288.8" y="75.6">T7</text>
<text x="293.1" y="74">A16/RAS#</text>
<text x="293.1" y="76.6">A17/NC/VSS</text>
<text x="321.3" y="74">DQ11</text>
<text x="321.3" y="76.6">DQ12</text>
<text x="328.7" y="73">C7</text>
<text x="328.7" y="75.6">C2</text>
<text x="349" y="75.7">DDR4_DQ28</text>
<text x="349" y="73.1">DDR4_DQ27</text>
<text x="365.9" y="76.8">[4]</text>
<text x="365.9" y="74.3">[4]</text>
<text x="39.5" y="81.9">[4,8]</text>
<text x="48.3" y="80.7">DDR4_BA0</text>
<text x="48.3" y="83.3">DDR4_BA1</text>
<text x="77.5" y="80.6">N2</text>
<text x="77.5" y="83.2">N8</text>
<text x="82.3" y="81.7">BA0</text>
<text x="110.4" y="79.1">DQ13</text>
<text x="110.4" y="81.7">DQ14</text>
<text x="117.9" y="78.1">C8</text>
<text x="117.9" y="80.6">D3</text>
<text x="117.9" y="83.2">D7</text>
<text x="138.2" y="78.2">DDR4_DQ13</text>
<text x="138.2" y="83.3">DDR4_DQ15</text>
<text x="138.2" y="80.7">DDR4_DQ14</text>
<text x="155" y="79.4">[4]</text>
<text x="155" y="81.9">[4]</text>
<text x="250.3" y="81.9">[4,8]</text>
<text x="259.1" y="80.7">DDR4_BA0</text>
<text x="259.1" y="83.3">DDR4_BA1</text>
<text x="288.3" y="80.6">N2</text>
<text x="288.3" y="83.2">N8</text>
<text x="293.1" y="81.7">BA0</text>
<text x="321.3" y="79.1">DQ13</text>
<text x="321.3" y="81.7">DQ14</text>
<text x="328.7" y="78.1">C8</text>
<text x="328.7" y="80.6">D3</text>
<text x="328.7" y="83.2">D7</text>
<text x="349" y="78.2">DDR4_DQ30</text>
<text x="349" y="83.3">DDR4_DQ31</text>
<text x="349" y="80.7">DDR4_DQ29</text>
<text x="365.9" y="79.4">[4]</text>
<text x="365.9" y="81.9">[4]</text>
<text x="39.4" y="87">[4,8]</text>
<text x="39.4" y="89.5">[4,8]</text>
<text x="39.5" y="84.4">[4,8]</text>
<text x="48.4" y="85.8">DDR4_BG0</text>
<text x="48.4" y="88.4">DDR4_BG1</text>
<text x="77.3" y="85.7">M2</text>
<text x="77.3" y="88.3">M9</text>
<text x="82.3" y="84.2">BA1</text>
<text x="82.3" y="86.7">BG0</text>
<text x="82.3" y="89.3">BG1/VSS</text>
<text x="108.1" y="89.3">UDQS_P</text>
<text x="110.4" y="84.2">DQ15</text>
<text x="117.9" y="88.3">B7</text>
<text x="136" y="88.4">DDR4_DQS1_P</text>
<text x="154.8" y="89.5">[4]</text>
<text x="155" y="84.4">[4]</text>
<text x="250.2" y="87">[4,8]</text>
<text x="250.2" y="89.5">[4,8]</text>
<text x="250.3" y="84.4">[4,8]</text>
<text x="259.2" y="85.8">DDR4_BG0</text>
<text x="259.2" y="88.4">DDR4_BG1</text>
<text x="288.1" y="85.7">M2</text>
<text x="288.1" y="88.3">M9</text>
<text x="293.1" y="84.2">BA1</text>
<text x="293.1" y="86.7">BG0</text>
<text x="293.1" y="89.3">BG1/VSS</text>
<text x="318.9" y="89.3">UDQS_P</text>
<text x="321.3" y="84.2">DQ15</text>
<text x="328.7" y="88.3">B7</text>
<text x="346.9" y="88.4">DDR4_DQS3_P</text>
<text x="365.6" y="89.5">[4]</text>
<text x="365.9" y="84.4">[4]</text>
<text x="39.3" y="94.6">[4,8]</text>
<text x="48.3" y="93.4">DDR4_CS#</text>
<text x="78" y="93.3">L7</text>
<text x="82.3" y="94.4">CS#</text>
<text x="99.9" y="94.4">NF/UDM#/UDBI#</text>
<text x="107.7" y="91.8">UDQS_N</text>
<text x="117.9" y="90.8">A7</text>
<text x="117.9" y="93.3">E2</text>
<text x="135.6" y="90.9">DDR4_DQS1_N</text>
<text x="139.1" y="93.4">DDR4_DM1</text>
<text x="154.8" y="92.1">[4]</text>
<text x="154.8" y="94.6">[4]</text>
<text x="250.1" y="94.6">[4,8]</text>
<text x="259.1" y="93.4">DDR4_CS#</text>
<text x="288.8" y="93.3">L7</text>
<text x="293.1" y="94.4">CS#</text>
<text x="310.7" y="94.4">NF/UDM#/UDBI#</text>
<text x="318.5" y="91.8">UDQS_N</text>
<text x="328.7" y="90.8">A7</text>
<text x="328.7" y="93.3">E2</text>
<text x="346.5" y="90.9">DDR4_DQS3_N</text>
<text x="349.9" y="93.4">DDR4_DM3</text>
<text x="365.6" y="92.1">[4]</text>
<text x="365.6" y="94.6">[4]</text>
<text x="39.4" y="99.7">[4,8]</text>
<text x="48.4" y="98.5">DDR4_ACT#</text>
<text x="48.4" y="101.1">DDR4_RESET#</text>
<text x="77.9" y="101">P1</text>
<text x="78" y="98.4">L3</text>
<text x="82.3" y="99.4">ACT#</text>
<text x="82.3" y="102">RESET#</text>
<text x="103.5" y="102">UZQ/NC/VSS</text>
<text x="113.1" y="99.4">ZQ</text>
<text x="117.9" y="98.4">F9</text>
<text x="117.9" y="101">E9</text>
<text x="250.2" y="99.7">[4,8]</text>
<text x="259.2" y="98.5">DDR4_ACT#</text>
<text x="259.2" y="101.1">DDR4_RESET#</text>
<text x="288.7" y="101">P1</text>
<text x="288.8" y="98.4">L3</text>
<text x="293.1" y="99.4">ACT#</text>
<text x="293.1" y="102">RESET#</text>
<text x="314.3" y="102">UZQ/NC/VSS</text>
<text x="323.9" y="99.4">ZQ</text>
<text x="328.7" y="98.4">F9</text>
<text x="328.7" y="101">E9</text>
<text x="39.4" y="102.2">[4,8]</text>
<text x="39.5" y="107.3">[4,8]</text>
<text x="48.3" y="106.1">DDR4_CK_P</text>
<text x="77.9" y="106">K7</text>
<text x="82.3" y="107.1">CK_P</text>
<text x="250.2" y="102.2">[4,8]</text>
<text x="250.3" y="107.3">[4,8]</text>
<text x="259.1" y="106.1">DDR4_CK_P</text>
<text x="288.7" y="106">K7</text>
<text x="293.1" y="107.1">CK_P</text>
<text x="39.5" y="109.8">[4,8]</text>
<text x="39.5" y="112.4">[4,8]</text>
<text x="48.3" y="108.7">DDR4_CK_N</text>
<text x="48.3" y="111.2">DDR4_CKE</text>
<text x="77.9" y="108.6">K8</text>
<text x="77.9" y="111.1">K2</text>
<text x="82.3" y="109.6">CK_N</text>
<text x="82.3" y="112.1">CKE</text>
<text x="250.3" y="109.8">[4,8]</text>
<text x="250.3" y="112.4">[4,8]</text>
<text x="259.1" y="108.7">DDR4_CK_N</text>
<text x="259.1" y="111.2">DDR4_CKE</text>
<text x="288.7" y="108.6">K8</text>
<text x="288.7" y="111.1">K2</text>
<text x="293.1" y="109.6">CK_N</text>
<text x="293.1" y="112.1">CKE</text>
<text x="39.4" y="117.5">[4,8]</text>
<text x="48.4" y="116.3">DDR4_PAR</text>
<text x="48.4" y="118.8">DDR4_ALERT#</text>
<text x="77.9" y="118.7">P9</text>
<text x="78" y="116.2">T3</text>
<text x="82.3" y="117.2">PAR</text>
<text x="82.3" y="119.8">ALERT#</text>
<text x="250.2" y="117.5">[4,8]</text>
<text x="259.2" y="116.3">DDR4_PAR</text>
<text x="259.2" y="118.8">DDR4_ALERT#</text>
<text x="288.7" y="118.7">P9</text>
<text x="288.8" y="116.2">T3</text>
<text x="293.1" y="117.2">PAR</text>
<text x="293.1" y="119.8">ALERT#</text>
<text x="39.4" y="120">[4,8]</text>
<text x="77.5" y="121.3">N9</text>
<text x="82.3" y="122.3">TEN</text>
<text x="108.5" y="124.8">VREFCA</text>
<text x="117.9" y="123.8">M1</text>
<text x="140.5" y="123.9">VREF_0V6</text>
<text x="154.8" y="125.1">[8]</text>
<text x="250.2" y="120">[4,8]</text>
<text x="288.3" y="121.3">N9</text>
<text x="293.1" y="122.3">TEN</text>
<text x="319.3" y="124.8">VREFCA</text>
<text x="328.7" y="123.8">M1</text>
<text x="351.3" y="123.9">VREF_0V6</text>
<text x="365.6" y="125.1">[8]</text>
<text x="39.5" y="127.6">[4,8]</text>
<text x="48.3" y="126.5">DDR4_ODT</text>
<text x="77.9" y="126.4">K3</text>
<text x="82.3" y="127.4">ODT</text>
<text x="130.4" y="130.9">VCC_2V5</text>
<text x="250.3" y="127.6">[4,8]</text>
<text x="259.1" y="126.5">DDR4_ODT</text>
<text x="288.7" y="126.4">K3</text>
<text x="293.1" y="127.4">ODT</text>
<text x="341.2" y="130.9">VCC_2V5</text>
<text x="112.2" y="137.5">VPP</text>
<text x="117.9" y="136.5">B1</text>
<text x="323" y="137.5">VPP</text>
<text x="328.7" y="136.5">B1</text>
<text x="112.2" y="140.1">VPP</text>
<text x="117.9" y="139.1">R9</text>
<text x="323" y="140.1">VPP</text>
<text x="328.7" y="139.1">R9</text>
<text x="77.7" y="146.7">H1</text>
<text x="77.8" y="149.2">A2</text>
<text x="78" y="144.1">F1</text>
<text x="82.3" y="145.2">VSSQ</text>
<text x="82.3" y="147.7">VSSQ</text>
<text x="110" y="145.2">VDDQ</text>
<text x="110" y="147.7">VDDQ</text>
<text x="117.9" y="144.1">A1</text>
<text x="117.9" y="146.7">C1</text>
<text x="117.9" y="149.2">G1</text>
<text x="288.5" y="146.7">H1</text>
<text x="288.6" y="149.2">A2</text>
<text x="288.8" y="144.1">F1</text>
<text x="293.1" y="145.2">VSSQ</text>
<text x="293.1" y="147.7">VSSQ</text>
<text x="320.9" y="145.2">VDDQ</text>
<text x="320.9" y="147.7">VDDQ</text>
<text x="328.7" y="144.1">A1</text>
<text x="328.7" y="146.7">C1</text>
<text x="328.7" y="149.2">G1</text>
<text x="77.7" y="151.8">D2</text>
<text x="78" y="154.3">E3</text>
<text x="82.3" y="150.2">VSSQ</text>
<text x="82.3" y="152.8">VSSQ</text>
<text x="82.3" y="155.3">VSSQ</text>
<text x="110" y="150.2">VDDQ</text>
<text x="110" y="152.8">VDDQ</text>
<text x="110" y="155.3">VDDQ</text>
<text x="117.9" y="151.8">F2</text>
<text x="117.9" y="154.3">J2</text>
<text x="288.5" y="151.8">D2</text>
<text x="288.8" y="154.3">E3</text>
<text x="293.1" y="150.2">VSSQ</text>
<text x="293.1" y="152.8">VSSQ</text>
<text x="293.1" y="155.3">VSSQ</text>
<text x="320.9" y="150.2">VDDQ</text>
<text x="320.9" y="152.8">VDDQ</text>
<text x="320.9" y="155.3">VDDQ</text>
<text x="328.7" y="151.8">F2</text>
<text x="328.7" y="154.3">J2</text>
<text x="77.7" y="159.4">D8</text>
<text x="77.8" y="156.8">A8</text>
<text x="78" y="161.9">E8</text>
<text x="82.3" y="157.9">VSSQ</text>
<text x="82.3" y="160.4">VSSQ</text>
<text x="110" y="157.9">VDDQ</text>
<text x="110" y="160.4">VDDQ</text>
<text x="117.9" y="156.8">F8</text>
<text x="117.9" y="159.4">J8</text>
<text x="117.9" y="161.9">A9</text>
<text x="288.5" y="159.4">D8</text>
<text x="288.6" y="156.8">A8</text>
<text x="288.8" y="161.9">E8</text>
<text x="293.1" y="157.9">VSSQ</text>
<text x="293.1" y="160.4">VSSQ</text>
<text x="320.9" y="157.9">VDDQ</text>
<text x="320.9" y="160.4">VDDQ</text>
<text x="328.7" y="156.8">F8</text>
<text x="328.7" y="159.4">J8</text>
<text x="328.7" y="161.9">A9</text>
<text x="77.7" y="167">H9</text>
<text x="77.8" y="164.5">C9</text>
<text x="82.3" y="162.9">VSSQ</text>
<text x="82.3" y="165.5">VSSQ</text>
<text x="110" y="162.9">VDDQ</text>
<text x="110" y="165.5">VDDQ</text>
<text x="117.9" y="164.5">D9</text>
<text x="117.9" y="167">G9</text>
<text x="288.5" y="167">H9</text>
<text x="288.6" y="164.5">C9</text>
<text x="293.1" y="162.9">VSSQ</text>
<text x="293.1" y="165.5">VSSQ</text>
<text x="320.9" y="162.9">VDDQ</text>
<text x="320.9" y="165.5">VDDQ</text>
<text x="328.7" y="164.5">D9</text>
<text x="328.7" y="167">G9</text>
<text x="78" y="172.1">E1</text>
<text x="82.3" y="168">VSSQ</text>
<text x="82.3" y="173.1">VSS</text>
<text x="110" y="168">VDDQ</text>
<text x="111.7" y="173.1">VDD</text>
<text x="117.9" y="172.1">D1</text>
<text x="288.8" y="172.1">E1</text>
<text x="293.1" y="168">VSSQ</text>
<text x="293.1" y="173.1">VSS</text>
<text x="320.9" y="168">VDDQ</text>
<text x="322.5" y="173.1">VDD</text>
<text x="328.7" y="172.1">D1</text>
<text x="77.5" y="177.2">N1</text>
<text x="77.9" y="174.6">K1</text>
<text x="78" y="179.7">T1</text>
<text x="82.3" y="175.6">VSS</text>
<text x="82.3" y="178.2">VSS</text>
<text x="111.7" y="175.6">VDD</text>
<text x="111.7" y="178.2">VDD</text>
<text x="117.9" y="174.6">J1</text>
<text x="117.9" y="177.2">L1</text>
<text x="117.9" y="179.7">R1</text>
<text x="288.3" y="177.2">N1</text>
<text x="288.7" y="174.6">K1</text>
<text x="288.8" y="179.7">T1</text>
<text x="293.1" y="175.6">VSS</text>
<text x="293.1" y="178.2">VSS</text>
<text x="322.5" y="175.6">VDD</text>
<text x="322.5" y="178.2">VDD</text>
<text x="328.7" y="174.6">J1</text>
<text x="328.7" y="177.2">L1</text>
<text x="328.7" y="179.7">R1</text>
<text x="77.7" y="184.8">G8</text>
<text x="77.9" y="182.2">B2</text>
<text x="82.3" y="180.7">VSS</text>
<text x="82.3" y="183.3">VSS</text>
<text x="82.3" y="185.8">VSS</text>
<text x="111.7" y="180.7">VDD</text>
<text x="111.7" y="183.3">VDD</text>
<text x="111.7" y="185.8">VDD</text>
<text x="117.9" y="182.2">B3</text>
<text x="117.9" y="184.8">G7</text>
<text x="288.5" y="184.8">G8</text>
<text x="288.7" y="182.2">B2</text>
<text x="293.1" y="180.7">VSS</text>
<text x="293.1" y="183.3">VSS</text>
<text x="293.1" y="185.8">VSS</text>
<text x="322.5" y="180.7">VDD</text>
<text x="322.5" y="183.3">VDD</text>
<text x="322.5" y="185.8">VDD</text>
<text x="328.7" y="182.2">B3</text>
<text x="328.7" y="184.8">G7</text>
<text x="77.9" y="187.3">K9</text>
<text x="82.3" y="188.3">VSS</text>
<text x="111.7" y="188.3">VDD</text>
<text x="111.7" y="190.9">VDD</text>
<text x="117.9" y="187.3">B9</text>
<text x="117.9" y="189.9">J9</text>
<text x="130.4" y="186.5">VCC_1V2</text>
<text x="288.7" y="187.3">K9</text>
<text x="293.1" y="188.3">VSS</text>
<text x="322.5" y="188.3">VDD</text>
<text x="322.5" y="190.9">VDD</text>
<text x="328.7" y="187.3">B9</text>
<text x="328.7" y="189.9">J9</text>
<text x="341.2" y="186.5">VCC_1V2</text>
<text x="111.7" y="193.4">VDD</text>
<text x="111.7" y="196">VDD</text>
<text x="117.9" y="192.4">L9</text>
<text x="117.9" y="194.9">T9</text>
<text x="322.5" y="193.4">VDD</text>
<text x="322.5" y="196">VDD</text>
<text x="328.7" y="192.4">L9</text>
<text x="328.7" y="194.9">T9</text>
<text x="76.6" y="200.3">SDRAM_DDR4_X16_TD_96-BALL_9X14_GENERIC</text>
<text x="96.4" y="202.8">DDR4</text>
<text x="287.4" y="200.3">SDRAM_DDR4_X16_TD_96-BALL_9X14_GENERIC</text>
<text x="307.2" y="202.8">DDR4</text>
<text x="277.7" y="214.7">VCC_1V2</text>
<text x="322" y="220.4">DDR4_ALERT#</text>
<text x="340.2" y="221.6">[4,8]</text>
<text x="275.7" y="231.8">[4,8]</text>
<text x="284.5" y="230.6">DDR4_CK_P</text>
<text x="324" y="230.6">DDR4_CK_N</text>
<text x="340.2" y="231.8">[4,8]</text>
<text x="275.6" y="241.9">[4,8]</text>
<text x="284.6" y="240.8">DDR4_RESET#</text>
</g>
</svg>
